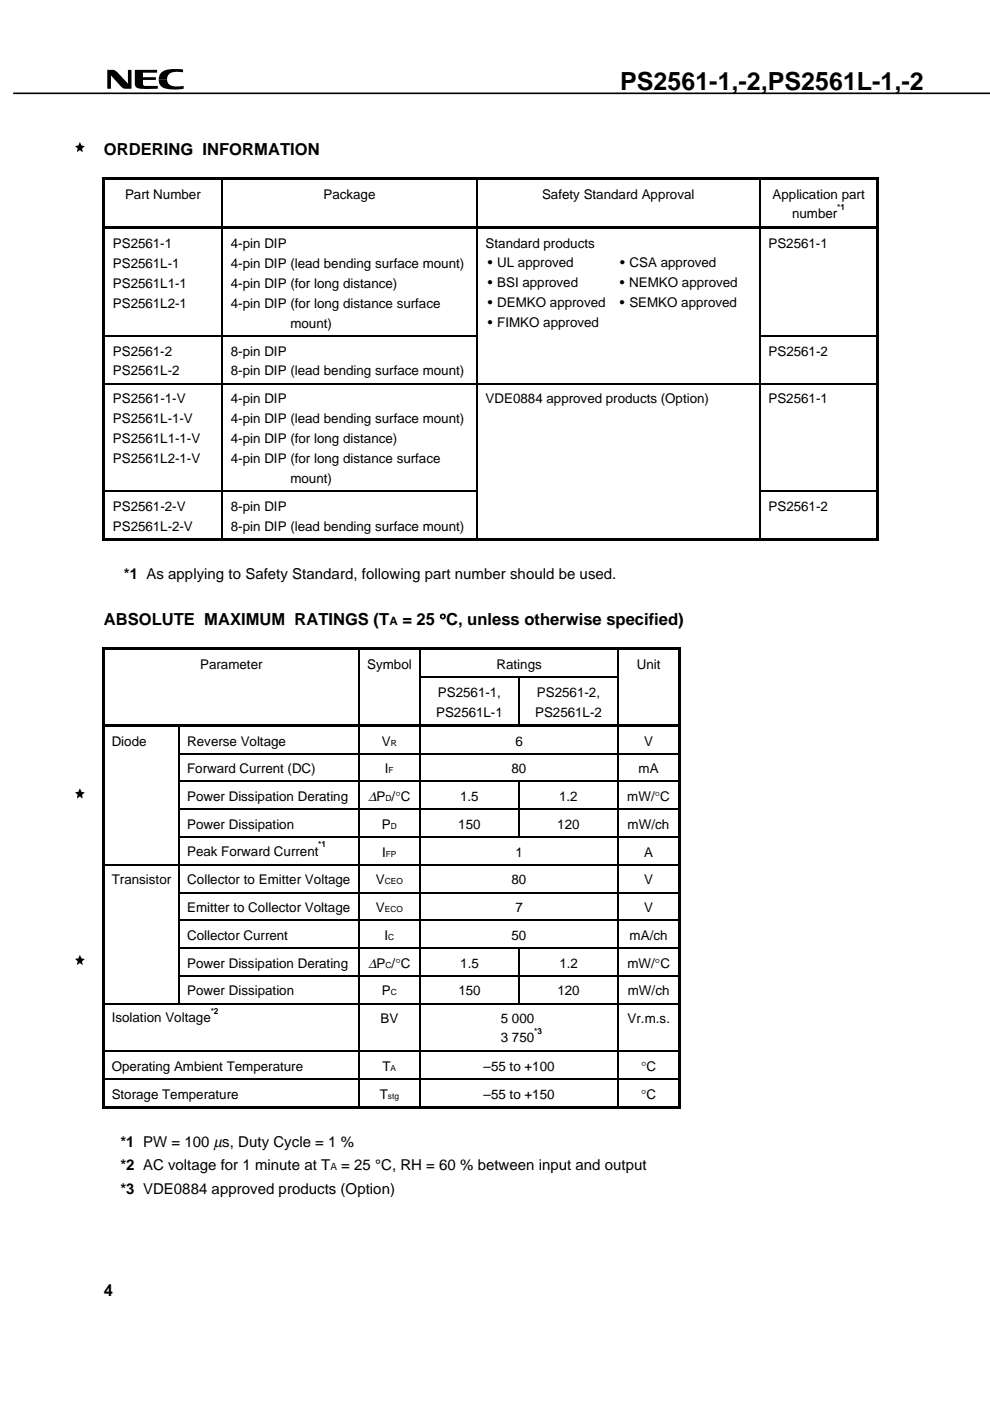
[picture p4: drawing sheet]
<svg xmlns="http://www.w3.org/2000/svg" width="210mm" height="297mm" viewBox="0 0 210 297" stroke-linecap="round" stroke-linejoin="round" font-family="sans-serif">
<path d="M22.7 14.8a2.41 2.41 0 0 1 2.6 1l1.8 1.9v-2.9h.8v4a2.55 2.55 0 0 1-2.6-.9l-1.8-1.9v2.8h-.8zM28.6 14.8h4.7v.6h-3v1h2.8v.5h-2.8l.1 1.1a5 5 0 0 0 2.8 .2h.3v.6l-3 .1a1.89 1.89 0 0 1-1.9-.7zM34.1 15.5a6 6 0 0 1 4.7-.8v.6l-.9-.1a1.87 1.87 0 0 0-2.5 1.7h-1.7v-.6zM33.7 16.9h1.7a1.61 1.61 0 0 0 2 1.4l1.5-.1v.6a9.5 9.5 0 0 1-4.3-.2 1.67 1.67 0 0 1-.9-1.7zM15.9 31l.7-.2 .3-.7 .4 .7 .7 .2-.6 .5 .1 .8-.6-.5-.6 .5 .2-.9zM15.9 168l.7-.1 .3-.8 .4 .8 .7 .1-.6 .5 .1 .8-.6-.4-.6 .4 .2-.8zM15.9 203.3l.7-.1 .3-.8 .4 .8 .7 .1-.6 .5 .1 .8-.6-.4-.6 .4 .2-.8z" fill="#000"/>
<path d="M2.8 19.8h207.1" fill="none" stroke="#000" stroke-width=".35"/>
<g fill="#000">
<path d="M21.8 37.6h.5v.5h-.5z" fill-rule="evenodd"/>
<path d="M21.8 37.6h.5v.5h-.5z" fill-rule="evenodd"/>
<path d="M21.8 38.1h.5v9.9h-.5z" fill-rule="evenodd"/>
<path d="M22.3 37.6h24.6v.5h-24.6z" fill-rule="evenodd"/>
<path d="M46.9 37.6h.5v.5h-.5z" fill-rule="evenodd"/>
<path d="M47.4 37.6h53.5v.5h-53.5z" fill-rule="evenodd"/>
<path d="M100.9 37.6h.5v.5h-.5z" fill-rule="evenodd"/>
<path d="M101.4 37.6h59.6v.5h-59.6z" fill-rule="evenodd"/>
<path d="M161 37.6h.5v.5h-.5z" fill-rule="evenodd"/>
<path d="M161.5 37.6h24.3v.5h-24.3z" fill-rule="evenodd"/>
<path d="M185.8 37.6h.5v.5h-.5z" fill-rule="evenodd"/>
<path d="M185.8 37.6h.5v.5h-.5z" fill-rule="evenodd"/>
<path d="M185.8 38.1h.5v9.9h-.5z" fill-rule="evenodd"/>
<path d="M21.8 48h.5v.5h-.5z" fill-rule="evenodd"/>
<path d="M21.8 48.5h.5v22.6h-.5z" fill-rule="evenodd"/>
<path d="M22.3 48h24.6v.5h-24.6z" fill-rule="evenodd"/>
<path d="M46.9 48h.5v.5h-.5z" fill-rule="evenodd"/>
<path d="M47.4 48h53.5v.5h-53.5z" fill-rule="evenodd"/>
<path d="M100.9 48h.5v.5h-.5z" fill-rule="evenodd"/>
<path d="M101.4 48h59.6v.5h-59.6z" fill-rule="evenodd"/>
<path d="M161 48h.5v.5h-.5z" fill-rule="evenodd"/>
<path d="M161.5 48h24.3v.5h-24.3z" fill-rule="evenodd"/>
<path d="M185.8 48h.5v.5h-.5z" fill-rule="evenodd"/>
<path d="M185.8 48.5h.5v22.6h-.5z" fill-rule="evenodd"/>
<path d="M21.8 71.1h.5v.2h-.5z" fill-rule="evenodd"/>
<path d="M21.8 71.3h.5v9.9h-.5z" fill-rule="evenodd"/>
<path d="M46.9 71.1h.3v.2h-.3z" fill-rule="evenodd"/>
<path d="M100.9 71.1h.3v.2h-.3z" fill-rule="evenodd"/>
<path d="M161 71.1h.2v.2h-.2z" fill-rule="evenodd"/>
<path d="M185.8 71.1h.5v.2h-.5z" fill-rule="evenodd"/>
<path d="M185.8 71.3h.5v9.9h-.5z" fill-rule="evenodd"/>
<path d="M21.8 81.2h.5v.2h-.5z" fill-rule="evenodd"/>
<path d="M21.8 81.4h.5v22.6h-.5z" fill-rule="evenodd"/>
<path d="M46.9 81.2h.3v.2h-.3z" fill-rule="evenodd"/>
<path d="M100.9 81.2h.3v.2h-.3z" fill-rule="evenodd"/>
<path d="M161 81.2h.2v.2h-.2z" fill-rule="evenodd"/>
<path d="M185.8 81.2h.5v.2h-.5z" fill-rule="evenodd"/>
<path d="M185.8 81.4h.5v22.6h-.5z" fill-rule="evenodd"/>
<path d="M21.8 104h.5v.3h-.5z" fill-rule="evenodd"/>
<path d="M21.8 104.3h.5v9.8h-.5z" fill-rule="evenodd"/>
<path d="M21.8 114.1h.5v.5h-.5z" fill-rule="evenodd"/>
<path d="M21.8 114.1h.5v.5h-.5z" fill-rule="evenodd"/>
<path d="M22.3 114.1h24.6v.5h-24.6z" fill-rule="evenodd"/>
<path d="M46.9 104h.3v.3h-.3z" fill-rule="evenodd"/>
<path d="M46.9 114.1h.5v.5h-.5z" fill-rule="evenodd"/>
<path d="M47.4 114.1h53.5v.5h-53.5z" fill-rule="evenodd"/>
<path d="M100.9 104h.3v.3h-.3z" fill-rule="evenodd"/>
<path d="M100.9 114.1h.5v.5h-.5z" fill-rule="evenodd"/>
<path d="M101.4 114.1h59.6v.5h-59.6z" fill-rule="evenodd"/>
<path d="M161 104h.2v.3h-.2z" fill-rule="evenodd"/>
<path d="M161 114.1h.5v.5h-.5z" fill-rule="evenodd"/>
<path d="M161.5 114.1h24.3v.5h-24.3z" fill-rule="evenodd"/>
<path d="M185.8 104h.5v.3h-.5z" fill-rule="evenodd"/>
<path d="M185.8 104.3h.5v9.8h-.5z" fill-rule="evenodd"/>
<path d="M185.8 114.1h.5v.5h-.5z" fill-rule="evenodd"/>
<path d="M185.8 114.1h.5v.5h-.5z" fill-rule="evenodd"/>
<path d="M21.8 137.3h.5v.5h-.5z" fill-rule="evenodd"/>
<path d="M21.8 137.3h.5v.5h-.5z" fill-rule="evenodd"/>
<path d="M21.8 137.8h.5v5.6h-.5z" fill-rule="evenodd"/>
<path d="M22.3 137.3h53.6v.5h-53.6z" fill-rule="evenodd"/>
<path d="M75.9 137.3h.5v.5h-.5z" fill-rule="evenodd"/>
<path d="M76.4 137.3h12.5v.5h-12.5z" fill-rule="evenodd"/>
<path d="M88.9 137.3h.5v.5h-.5z" fill-rule="evenodd"/>
<path d="M89.4 137.3h41.5v.5h-41.5z" fill-rule="evenodd"/>
<path d="M130.9 137.3h.5v.5h-.5z" fill-rule="evenodd"/>
<path d="M131.4 137.3h12.4v.5h-12.4z" fill-rule="evenodd"/>
<path d="M143.8 137.3h.5v.5h-.5z" fill-rule="evenodd"/>
<path d="M143.8 137.3h.5v.5h-.5z" fill-rule="evenodd"/>
<path d="M143.8 137.8h.5v5.6h-.5z" fill-rule="evenodd"/>
<path d="M21.8 143.4h.5v.3h-.5z" fill-rule="evenodd"/>
<path d="M21.8 143.7h.5v9.8h-.5z" fill-rule="evenodd"/>
<path d="M21.8 153.5h.5v.6h-.5z" fill-rule="evenodd"/>
<path d="M21.8 154.1h.5v5.6h-.5z" fill-rule="evenodd"/>
<path d="M21.8 159.7h.5v.2h-.5z" fill-rule="evenodd"/>
<path d="M21.8 159.9h.5v5.7h-.5z" fill-rule="evenodd"/>
<path d="M22.3 153.5h15.6v.6h-15.6z" fill-rule="evenodd"/>
<path d="M37.9 153.5h.5v.6h-.5z" fill-rule="evenodd"/>
<path d="M37.9 159.7h.3v.2h-.3z" fill-rule="evenodd"/>
<path d="M38.4 153.5h37.5v.6h-37.5z" fill-rule="evenodd"/>
<path d="M75.9 143.4h.3v.3h-.3z" fill-rule="evenodd"/>
<path d="M75.9 153.5h.5v.6h-.5z" fill-rule="evenodd"/>
<path d="M75.9 159.7h.3v.2h-.3z" fill-rule="evenodd"/>
<path d="M76.4 153.5h12.5v.6h-12.5z" fill-rule="evenodd"/>
<path d="M88.9 143.4h.3v.3h-.3z" fill-rule="evenodd"/>
<path d="M88.9 153.5h.5v.6h-.5z" fill-rule="evenodd"/>
<path d="M88.9 159.7h.3v.2h-.3z" fill-rule="evenodd"/>
<path d="M89.4 153.5h20.5v.6h-20.5z" fill-rule="evenodd"/>
<path d="M109.9 143.4h.3v.3h-.3z" fill-rule="evenodd"/>
<path d="M109.9 153.5h.5v.6h-.5z" fill-rule="evenodd"/>
<path d="M110.4 153.5h20.5v.6h-20.5z" fill-rule="evenodd"/>
<path d="M130.9 143.4h.3v.3h-.3z" fill-rule="evenodd"/>
<path d="M130.9 153.5h.5v.6h-.5z" fill-rule="evenodd"/>
<path d="M130.9 159.7h.3v.2h-.3z" fill-rule="evenodd"/>
<path d="M131.4 153.5h12.4v.6h-12.4z" fill-rule="evenodd"/>
<path d="M143.8 153.5h.5v.6h-.5z" fill-rule="evenodd"/>
<path d="M143.8 154.1h.5v5.6h-.5z" fill-rule="evenodd"/>
<path d="M143.8 159.7h.5v.2h-.5z" fill-rule="evenodd"/>
<path d="M143.8 159.9h.5v5.7h-.5z" fill-rule="evenodd"/>
<path d="M143.8 143.4h.5v.3h-.5z" fill-rule="evenodd"/>
<path d="M143.8 143.7h.5v9.8h-.5z" fill-rule="evenodd"/>
<path d="M21.8 165.6h.5v.2h-.5z" fill-rule="evenodd"/>
<path d="M21.8 165.8h.5v5.6h-.5z" fill-rule="evenodd"/>
<path d="M21.8 171.4h.5v.3h-.5z" fill-rule="evenodd"/>
<path d="M21.8 171.7h.5v5.6h-.5z" fill-rule="evenodd"/>
<path d="M21.8 177.3h.5v.3h-.5z" fill-rule="evenodd"/>
<path d="M21.8 177.6h.5v5.6h-.5z" fill-rule="evenodd"/>
<path d="M37.9 165.6h.3v.2h-.3z" fill-rule="evenodd"/>
<path d="M37.9 165.6h.3v.2h-.3z" fill-rule="evenodd"/>
<path d="M37.9 171.4h.3v.3h-.3z" fill-rule="evenodd"/>
<path d="M37.9 177.3h.3v.3h-.3z" fill-rule="evenodd"/>
<path d="M75.9 165.6h.3v.2h-.3z" fill-rule="evenodd"/>
<path d="M75.9 171.4h.3v.3h-.3z" fill-rule="evenodd"/>
<path d="M75.9 177.3h.3v.3h-.3z" fill-rule="evenodd"/>
<path d="M88.9 165.6h.3v.2h-.3z" fill-rule="evenodd"/>
<path d="M88.9 171.4h.3v.3h-.3z" fill-rule="evenodd"/>
<path d="M88.9 177.3h.3v.3h-.3z" fill-rule="evenodd"/>
<path d="M109.9 165.6h.3v.2h-.3z" fill-rule="evenodd"/>
<path d="M109.9 171.4h.3v.3h-.3z" fill-rule="evenodd"/>
<path d="M109.9 177.3h.3v.3h-.3z" fill-rule="evenodd"/>
<path d="M130.9 165.6h.3v.2h-.3z" fill-rule="evenodd"/>
<path d="M130.9 171.4h.3v.3h-.3z" fill-rule="evenodd"/>
<path d="M130.9 177.3h.3v.3h-.3z" fill-rule="evenodd"/>
<path d="M143.8 165.6h.5v.2h-.5z" fill-rule="evenodd"/>
<path d="M143.8 165.8h.5v5.6h-.5z" fill-rule="evenodd"/>
<path d="M143.8 171.4h.5v.3h-.5z" fill-rule="evenodd"/>
<path d="M143.8 171.7h.5v5.6h-.5z" fill-rule="evenodd"/>
<path d="M143.8 177.3h.5v.3h-.5z" fill-rule="evenodd"/>
<path d="M143.8 177.6h.5v5.6h-.5z" fill-rule="evenodd"/>
<path d="M21.8 183.2h.5v.3h-.5z" fill-rule="evenodd"/>
<path d="M21.8 183.5h.5v5.6h-.5z" fill-rule="evenodd"/>
<path d="M21.8 189.1h.5v.3h-.5z" fill-rule="evenodd"/>
<path d="M21.8 189.4h.5v5.6h-.5z" fill-rule="evenodd"/>
<path d="M21.8 195h.5v.2h-.5z" fill-rule="evenodd"/>
<path d="M21.8 195.2h.5v5.7h-.5z" fill-rule="evenodd"/>
<path d="M37.9 183.2h.3v.3h-.3z" fill-rule="evenodd"/>
<path d="M37.9 189.1h.3v.3h-.3z" fill-rule="evenodd"/>
<path d="M37.9 195h.3v.2h-.3z" fill-rule="evenodd"/>
<path d="M75.9 183.2h.3v.3h-.3z" fill-rule="evenodd"/>
<path d="M75.9 189.1h.3v.3h-.3z" fill-rule="evenodd"/>
<path d="M75.9 195h.3v.2h-.3z" fill-rule="evenodd"/>
<path d="M88.9 183.2h.3v.3h-.3z" fill-rule="evenodd"/>
<path d="M88.9 189.1h.3v.3h-.3z" fill-rule="evenodd"/>
<path d="M88.9 195h.3v.2h-.3z" fill-rule="evenodd"/>
<path d="M130.9 183.2h.3v.3h-.3z" fill-rule="evenodd"/>
<path d="M130.9 189.1h.3v.3h-.3z" fill-rule="evenodd"/>
<path d="M130.9 195h.3v.2h-.3z" fill-rule="evenodd"/>
<path d="M143.8 183.2h.5v.3h-.5z" fill-rule="evenodd"/>
<path d="M143.8 183.5h.5v5.6h-.5z" fill-rule="evenodd"/>
<path d="M143.8 189.1h.5v.3h-.5z" fill-rule="evenodd"/>
<path d="M143.8 189.4h.5v5.6h-.5z" fill-rule="evenodd"/>
<path d="M143.8 195h.5v.2h-.5z" fill-rule="evenodd"/>
<path d="M143.8 195.2h.5v5.7h-.5z" fill-rule="evenodd"/>
<path d="M21.8 200.9h.5v.2h-.5z" fill-rule="evenodd"/>
<path d="M21.8 201.1h.5v5.7h-.5z" fill-rule="evenodd"/>
<path d="M21.8 206.8h.5v.2h-.5z" fill-rule="evenodd"/>
<path d="M21.8 207h.5v5.6h-.5z" fill-rule="evenodd"/>
<path d="M21.8 212.6h.5v.3h-.5z" fill-rule="evenodd"/>
<path d="M21.8 212.9h.5v9.9h-.5z" fill-rule="evenodd"/>
<path d="M37.9 200.9h.3v.2h-.3z" fill-rule="evenodd"/>
<path d="M37.9 200.9h.3v.2h-.3z" fill-rule="evenodd"/>
<path d="M37.9 206.8h.3v.2h-.3z" fill-rule="evenodd"/>
<path d="M37.9 212.6h.3v.3h-.3z" fill-rule="evenodd"/>
<path d="M75.9 200.9h.3v.2h-.3z" fill-rule="evenodd"/>
<path d="M75.9 206.8h.3v.2h-.3z" fill-rule="evenodd"/>
<path d="M75.9 212.6h.3v.3h-.3z" fill-rule="evenodd"/>
<path d="M88.9 200.9h.3v.2h-.3z" fill-rule="evenodd"/>
<path d="M88.9 206.8h.3v.2h-.3z" fill-rule="evenodd"/>
<path d="M88.9 212.6h.3v.3h-.3z" fill-rule="evenodd"/>
<path d="M109.9 200.9h.3v.2h-.3z" fill-rule="evenodd"/>
<path d="M109.9 206.8h.3v.2h-.3z" fill-rule="evenodd"/>
<path d="M109.9 212.6h.3v.3h-.3z" fill-rule="evenodd"/>
<path d="M130.9 200.9h.3v.2h-.3z" fill-rule="evenodd"/>
<path d="M130.9 206.8h.3v.2h-.3z" fill-rule="evenodd"/>
<path d="M130.9 212.6h.3v.3h-.3z" fill-rule="evenodd"/>
<path d="M143.8 212.6h.2v.3h-.2z" fill-rule="evenodd"/>
<path d="M143.8 212.9h.5v9.9h-.5z" fill-rule="evenodd"/>
<path d="M143.8 200.9h.5v.2h-.5z" fill-rule="evenodd"/>
<path d="M143.8 201.1h.5v5.7h-.5z" fill-rule="evenodd"/>
<path d="M143.8 206.8h.5v.2h-.5z" fill-rule="evenodd"/>
<path d="M143.8 207h.5v5.6h-.5z" fill-rule="evenodd"/>
<path d="M144 212.6h.3v.3h-.3z" fill-rule="evenodd"/>
<path d="M21.8 222.8h.5v.2h-.5z" fill-rule="evenodd"/>
<path d="M21.8 223h.5v5.6h-.5z" fill-rule="evenodd"/>
<path d="M21.8 228.6h.5v.3h-.5z" fill-rule="evenodd"/>
<path d="M21.8 228.9h.5v5.6h-.5z" fill-rule="evenodd"/>
<path d="M21.8 234.5h.5v.5h-.5z" fill-rule="evenodd"/>
<path d="M21.8 234.5h.5v.5h-.5z" fill-rule="evenodd"/>
<path d="M22.3 234.5h53.6v.5h-53.6z" fill-rule="evenodd"/>
<path d="M75.9 222.8h.3v.2h-.3z" fill-rule="evenodd"/>
<path d="M75.9 228.6h.3v.3h-.3z" fill-rule="evenodd"/>
<path d="M75.9 234.5h.5v.5h-.5z" fill-rule="evenodd"/>
<path d="M76.4 234.5h12.5v.5h-12.5z" fill-rule="evenodd"/>
<path d="M88.9 222.8h.3v.2h-.3z" fill-rule="evenodd"/>
<path d="M88.9 228.6h.3v.3h-.3z" fill-rule="evenodd"/>
<path d="M88.9 234.5h.5v.5h-.5z" fill-rule="evenodd"/>
<path d="M89.4 234.5h41.5v.5h-41.5z" fill-rule="evenodd"/>
<path d="M130.9 222.8h.3v.2h-.3z" fill-rule="evenodd"/>
<path d="M130.9 228.6h.3v.3h-.3z" fill-rule="evenodd"/>
<path d="M130.9 234.5h.5v.5h-.5z" fill-rule="evenodd"/>
<path d="M131.4 234.5h12.4v.5h-12.4z" fill-rule="evenodd"/>
<path d="M143.8 222.8h.5v.2h-.5z" fill-rule="evenodd"/>
<path d="M143.8 223h.5v5.6h-.5z" fill-rule="evenodd"/>
<path d="M143.8 228.6h.5v.3h-.5z" fill-rule="evenodd"/>
<path d="M143.8 228.9h.5v5.6h-.5z" fill-rule="evenodd"/>
<path d="M143.8 234.5h.5v.5h-.5z" fill-rule="evenodd"/>
<path d="M143.8 234.5h.5v.5h-.5z" fill-rule="evenodd"/>
</g>
<g fill="none" stroke="#000" stroke-width=".25">
<path d="M47 38.1v9.9M101.1 38.1v9.9M161.1 38.1v9.9M47 48.5v22.6M101.1 48.5v22.6M161.1 48.5v22.6M22.3 71.2h24.6M47 71.3v9.9M47.2 71.2h53.7M101.1 71.3v9.9M161.1 71.3v9.9M161.2 71.2h24.6"/>
<path d="M22.3 81.3h24.6M47 81.4v22.6M47.2 81.3h53.7M101.1 81.4v22.6M101.2 81.3h59.8M161.1 81.4v22.6M161.2 81.3h24.6M22.3 104.1h24.6M47 104.3v9.8M47.2 104.1h53.7M101.1 104.3v9.8M161.1 104.3v9.8"/>
<path d="M161.2 104.1h24.6M76 137.8v5.6M89 137.8v5.6M131 137.8v5.6M38 154.1v5.6M38 159.9v5.7M38.2 159.8h37.7M76 143.7v9.8M76 154.1v5.6M76 159.9v5.7M76.2 159.8h12.7M89 143.7v9.8"/>
<path d="M89 154.1v5.6M89 159.9v5.7M89.2 143.6h20.7M89.2 159.8h41.7M110 143.7v9.8M110.2 143.6h20.7M131 143.7v9.8M131 154.1v5.6M131 159.9v5.7M131.2 159.8h12.6M38 165.8v5.6M38 171.7v5.6"/>
<path d="M38 177.6v5.6M38.2 165.7h37.7M38.2 171.6h37.7M38.2 177.5h37.7M76 165.8v5.6M76 171.7v5.6M76 177.6v5.6M76.2 165.7h12.7M76.2 171.6h12.7M76.2 177.5h12.7M89 165.8v5.6M89 171.7v5.6"/>
<path d="M89 177.6v5.6M89.2 165.7h20.7M89.2 171.6h20.7M89.2 177.5h20.7M110 165.8v5.6M110 171.7v5.6M110.2 165.7h20.7M110.2 171.6h20.7M110.2 177.5h20.7M131 165.8v5.6M131 171.7v5.6M131 177.6v5.6"/>
<path d="M131.2 165.7h12.6M131.2 171.6h12.6M131.2 177.5h12.6M22.3 183.3h15.6M38 183.5v5.6M38 189.4v5.6M38 195.2v5.7M38.2 183.3h37.7M38.2 189.2h37.7M38.2 195.1h37.7M76 183.5v5.6M76 189.4v5.6"/>
<path d="M76 195.2v5.7M76.2 183.3h12.7M76.2 189.2h12.7M76.2 195.1h12.7M89 183.5v5.6M89 189.4v5.6M89 195.2v5.7M89.2 183.3h41.7M89.2 189.2h41.7M89.2 195.1h41.7M131 183.5v5.6M131 189.4v5.6"/>
<path d="M131 195.2v5.7M131.2 183.3h12.6M131.2 189.2h12.6M131.2 195.1h12.6M22.3 212.8h15.6M38 201.1v5.7M38 207v5.6M38.2 201h37.7M38.2 206.9h37.7M38.2 212.8h37.7M76 201.1v5.7M76 207v5.6"/>
<path d="M76 212.9v9.9M76.2 201h12.7M76.2 206.9h12.7M76.2 212.8h12.7M89 201.1v5.7M89 207v5.6M89 212.9v9.9M89.2 201h20.7M89.2 206.9h20.7M89.2 212.8h20.7M110 201.1v5.7M110 207v5.6"/>
<path d="M110.2 201h20.7M110.2 206.9h20.7M110.2 212.8h20.7M131 201.1v5.7M131 207v5.6M131 212.9v9.9M131.2 201h12.6M131.2 206.9h12.6M131.2 212.8h12.6M22.3 222.9h53.6M22.3 228.8h53.6M76 223v5.6"/>
<path d="M76 228.9v5.6M76.2 222.9h12.7M76.2 228.8h12.7M89 223v5.6M89 228.9v5.6M89.2 222.9h41.7M89.2 228.8h41.7M131 223v5.6M131 228.9v5.6M131.2 222.9h12.6M131.2 228.8h12.6"/>
</g>
<text font-size="5.3" x="131.5" y="19">PS2561-1,-2,PS2561L-1,-2</text>
<g font-size="3.5">
<text x="22" y="32.9">ORDERING INFORMATION</text>
<text x="22" y="132.6">ABSOLUTE MAXIMUM RATINGS (T</text>
<text x="85.3" y="132.6">= 25 °C, unless otherwise specified)</text>
<text x="22" y="274.7">4</text>
</g>
<g font-size="3.2">
<text x="26.3" y="122.8">*1 As applying to Safety Standard, following part number should be used.</text>
<text x="25.5" y="243.2">*1 PW = 100 µs, Duty Cycle = 1 %</text>
<text x="25.5" y="248.1">*2 AC voltage for 1 minute at T</text>
<text x="72.4" y="248.1">= 25 °C, RH = 60 % between input and output</text>
<text x="25.5" y="253.1">*3 VDE0884 approved products (Option)</text>
</g>
<g font-size="2.9">
<text x="78.1" y="169.8">∆P /°C</text>
<text x="78.1" y="205.1">∆P /°C</text>
</g>
<g font-size="2.8">
<text x="26.5" y="42.2">Part Number</text>
<text x="68.6" y="42.2">Package</text>
<text x="114.9" y="42.2">Safety Standard Approval</text>
<text x="163.8" y="42.2">Application part</text>
<text x="168" y="46.3">number</text>
<text x="23.9" y="52.6">PS2561-1</text>
<text x="49" y="52.6">4-pin DIP</text>
<text x="103" y="52.6">Standard products</text>
<text x="162.9" y="52.6">PS2561-1</text>
<text x="23.9" y="56.8">PS2561L-1</text>
<text x="49" y="56.8">4-pin DIP (lead bending surface mount)</text>
<text x="103.4" y="56.7">• UL approved</text>
<text x="131.5" y="56.7">• CSA approved</text>
<text x="23.9" y="61">PS2561L1-1</text>
<text x="23.9" y="65.3">PS2561L2-1</text>
<text x="49" y="61">4-pin DIP (for long distance)</text>
<text x="49" y="65.3">4-pin DIP (for long distance surface</text>
<text x="103.4" y="60.9">• BSI approved</text>
<text x="103.4" y="65.2">• DEMKO approved</text>
<text x="131.4" y="60.9">• NEMKO approved</text>
<text x="131.4" y="65.2">• SEMKO approved</text>
<text x="61.6" y="69.5">mount)</text>
<text x="103.4" y="69.4">• FIMKO approved</text>
<text x="23.9" y="75.4">PS2561-2</text>
<text x="49" y="75.4">8-pin DIP</text>
<text x="163" y="75.4">PS2561-2</text>
<text x="23.9" y="79.6">PS2561L-2</text>
<text x="49" y="79.6">8-pin DIP (lead bending surface mount)</text>
<text x="23.9" y="85.5">PS2561-1-V</text>
<text x="23.9" y="89.7">PS2561L-1-V</text>
<text x="49" y="85.5">4-pin DIP</text>
<text x="49" y="89.7">4-pin DIP (lead bending surface mount)</text>
<text x="103" y="85.5">VDE0884 approved products (Option)</text>
<text x="162.9" y="85.5">PS2561-1</text>
<text x="23.9" y="94">PS2561L1-1-V</text>
<text x="49" y="94">4-pin DIP (for long distance)</text>
<text x="23.9" y="98.2">PS2561L2-1-V</text>
<text x="49" y="98.2">4-pin DIP (for long distance surface</text>
<text x="61.6" y="102.4">mount)</text>
<text x="23.9" y="108.3">PS2561-2-V</text>
<text x="23.9" y="112.5">PS2561L-2-V</text>
<text x="49" y="108.3">8-pin DIP</text>
<text x="49" y="112.5">8-pin DIP (lead bending surface mount)</text>
<text x="163" y="108.3">PS2561-2</text>
<text x="42.4" y="141.8">Parameter</text>
<text x="77.9" y="141.8">Symbol</text>
<text x="105.3" y="141.8">Ratings</text>
<text x="135" y="141.8">Unit</text>
<text x="92.9" y="147.7">PS2561-1,</text>
<text x="113.8" y="147.7">PS2561-2,</text>
<text x="92.5" y="152">PS2561L-1</text>
<text x="113.5" y="152">PS2561L-2</text>
<text x="23.7" y="158.1">Diode</text>
<text x="39.7" y="158.1">Reverse Voltage</text>
<text x="81" y="158.1">V</text>
<text x="109.3" y="158.1">6</text>
<text x="136.6" y="158.1">V</text>
<text x="39.7" y="164">Forward Current (DC)</text>
<text x="81.6" y="164">I</text>
<text x="108.5" y="164">80</text>
<text x="135.4" y="164">mA</text>
<text x="39.7" y="169.9">Power Dissipation Derating</text>
<text x="97.6" y="169.9">1.5</text>
<text x="118.6" y="169.9">1.2</text>
<text x="133" y="169.9">mW/°C</text>
<text x="39.7" y="175.7">Power Dissipation</text>
<text x="81" y="175.7">P</text>
<text x="97.2" y="175.7">150</text>
<text x="118.2" y="175.7">120</text>
<text x="133.1" y="175.7">mW/ch</text>
<text x="39.7" y="181.5">Peak Forward Current</text>
<text x="81" y="181.6">I</text>
<text x="109.3" y="181.6">1</text>
<text x="136.6" y="181.6">A</text>
<text x="23.7" y="187.5">Transistor</text>
<text x="39.7" y="187.5">Collector to Emitter Voltage</text>
<text x="79.7" y="187.5">V</text>
<text x="108.5" y="187.5">80</text>
<text x="136.6" y="187.5">V</text>
<text x="39.7" y="193.4">Emitter to Collector Voltage</text>
<text x="79.7" y="193.4">V</text>
<text x="109.3" y="193.4">7</text>
<text x="136.6" y="193.4">V</text>
<text x="39.7" y="199.3">Collector Current</text>
<text x="81.5" y="199.3">I</text>
<text x="108.5" y="199.3">50</text>
<text x="133.5" y="199.3">mA/ch</text>
<text x="39.7" y="205.2">Power Dissipation Derating</text>
<text x="97.6" y="205.2">1.5</text>
<text x="118.6" y="205.2">1.2</text>
<text x="133" y="205.2">mW/°C</text>
<text x="39.7" y="211.1">Power Dissipation</text>
<text x="81" y="211.1">P</text>
<text x="97.2" y="211.1">150</text>
<text x="118.2" y="211.1">120</text>
<text x="133.1" y="211.1">mW/ch</text>
<text x="23.7" y="216.8">Isolation Voltage</text>
<text x="80.7" y="216.9">BV</text>
<text x="106.2" y="216.9">5 000</text>
<text x="106.2" y="221">3 750</text>
<text x="133" y="216.9">Vr.m.s.</text>
<text x="23.7" y="227.1">Operating Ambient Temperature</text>
<text x="81.1" y="227.1">T</text>
<text x="102.5" y="227.1">–55 to +100</text>
<text x="135.9" y="227">°C</text>
<text x="23.7" y="232.9">Storage Temperature</text>
<text x="80.5" y="232.9">T</text>
<text x="102.5" y="232.9">–55 to +150</text>
<text x="135.9" y="232.9">°C</text>
</g>
<text font-size="2.5" x="82.6" y="132.6">A</text>
<text font-size="2.1" x="70.1" y="248.1">A</text>
<g font-size="1.8">
<text x="177.5" y="44.5">*1</text>
<text x="82.9" y="158.1">R</text>
<text x="82.4" y="164">F</text>
<text x="81.8" y="169.8">D</text>
<text x="67.5" y="179.7">*1</text>
<text x="82.9" y="175.7">D</text>
<text x="81.8" y="181.6">FP</text>
<text x="81.6" y="187.5">CEO</text>
<text x="81.6" y="193.4">ECO</text>
<text x="82.3" y="199.3">C</text>
<text x="81.8" y="205.2">C</text>
<text x="44.7" y="215">*2</text>
<text x="82.9" y="211">C</text>
<text x="113.3" y="219.2">*3</text>
<text x="82.8" y="227">A</text>
<text x="82.2" y="232.9">stg</text>
</g>
</svg>
